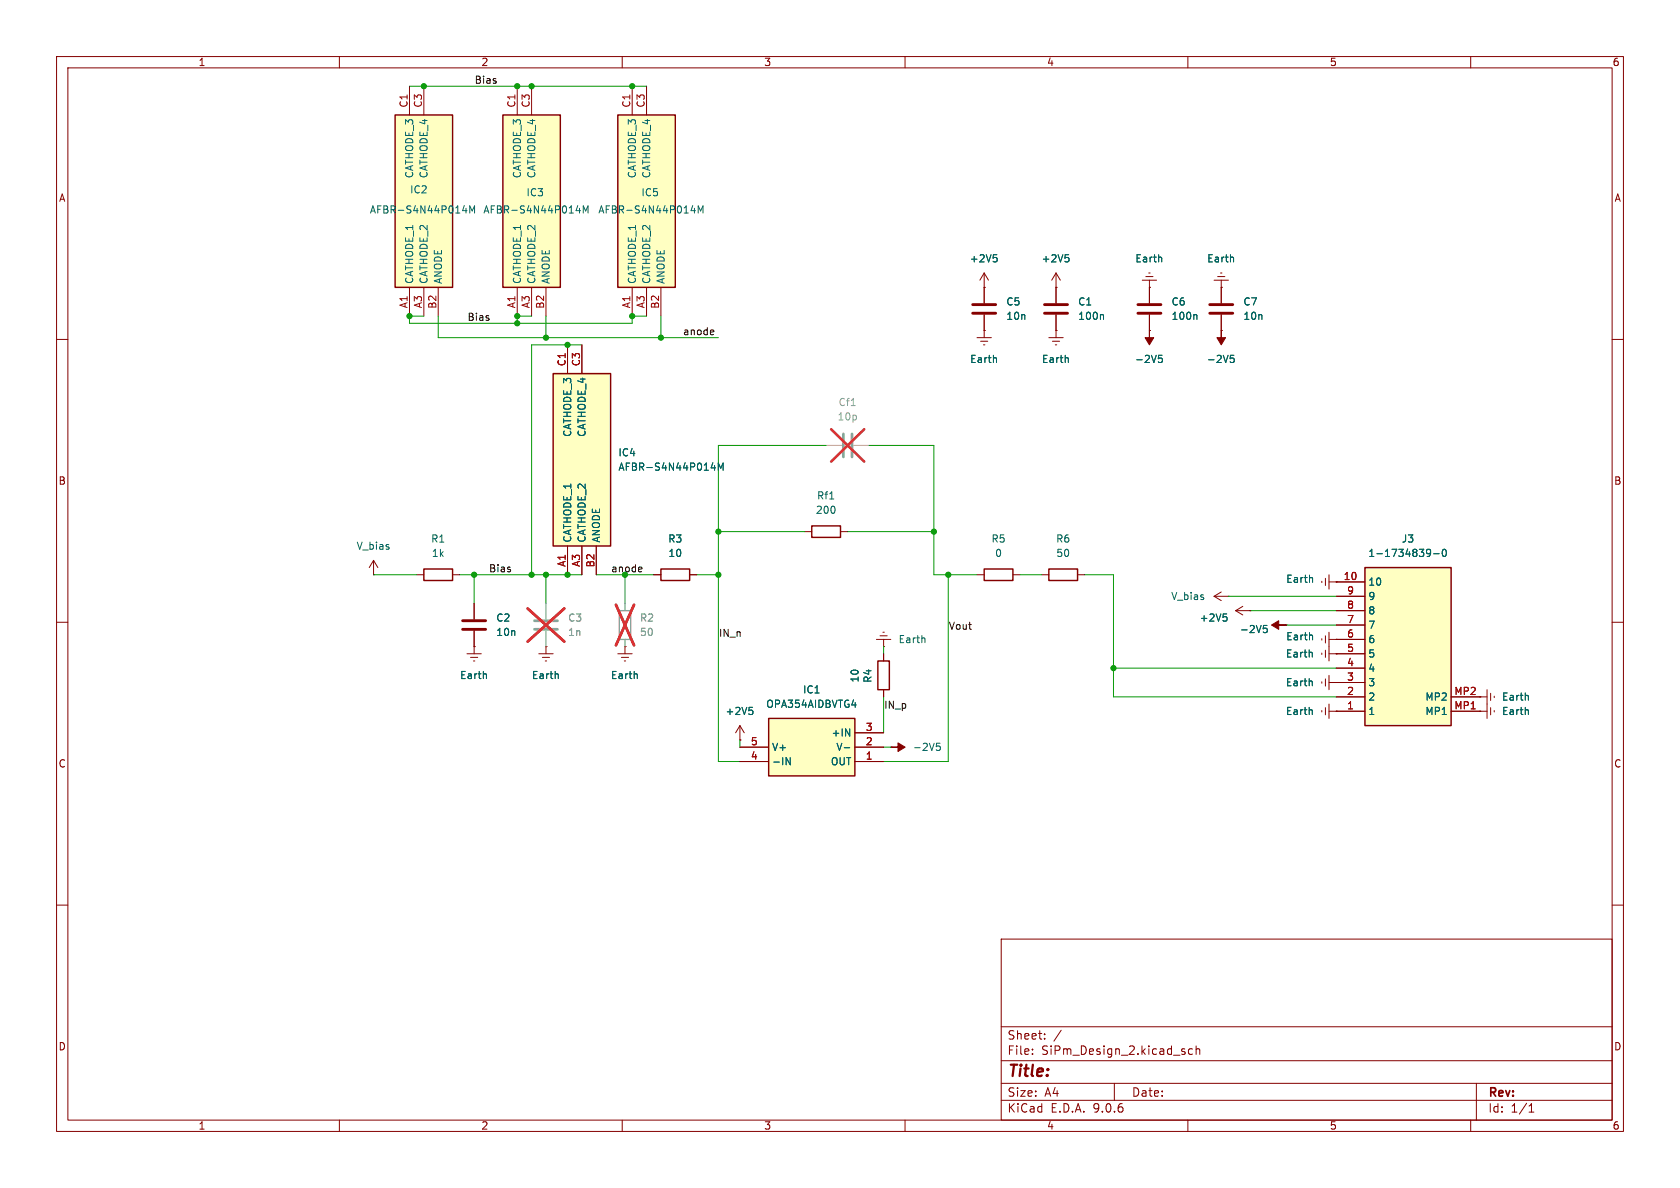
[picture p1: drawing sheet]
<svg xmlns="http://www.w3.org/2000/svg" width="297mm" height="210mm" viewBox="0 0 297 210" stroke-linecap="round" stroke-linejoin="round" font-family="sans-serif">
<g fill="none" stroke="#840000" stroke-width=".18">
<path d="M10 10h277v190h-277zM12 12h273v186h-273zM60 10v2M110 10v2M160 10v2M210 10v2M260 10v2M172.7 59.7h2.6M174 50.8h.1M174 58.4h.1M174 48.3l-.8 1.2M174 48.3l.8 1.2"/>
<path d="M174 48.3v5.3M174 55.6v4.1M185.4 59.7h2.6M186.7 58.4h.1M186.7 50.8h.1M186.7 48.3v5.3M186.7 55.6v4.1M186.7 48.3l-.8 1.2M186.7 48.3l.8 1.2M201.9 49.5h2.6M202.6 48.9h1.2M203.1 48.3h.2"/>
<path d="M203.2 58.4h.1M203.2 50.8h.1M203.2 49.5v4.1M203.2 55.6v2.8M215.9 58.4h.1M215.9 50.8v2.8M215.9 55.6v2.8M10 60h2M173.4 60.3h1.2M173.9 61h.2M186.1 60.3h1.2M186.6 61h.2"/>
<path d="M285 60h2M10 110h2M172.7 101.6h1.3M179.1 101.6h1.2M184.1 101.6h1.3M190.5 101.6h1.3M214.6 105.4l1.3 .8M214.6 105.4h2.6M215.9 104.6l-1.3 .8M217.2 105.4h.1M218.4 108l1.3 .7M218.4 108h2.6"/>
<path d="M219.7 107.2l-1.3 .8M221 108h.1M285 110h2M130.8 130.8h.1M130.8 128.3l-.8 1.2M130.8 128.3l.8 1.2M130.8 128.3v2.5M10 160h2M177 166h108v32h-108zM285 160h2M60 198v2M110 198v2"/>
<path d="M160 198v2M177 194.5h108M177 191.5h108M177 187.5h108M177 181.5h108M182.5 186.3v.1M182.5 185.5v.1M184.7 183.6v.1M184.7 182.8v.1M187.6 182.1l-1.3 2M197 191.5v3M209.5 186v.3"/>
<path d="M210 198v2M210.8 185.5l-.4-.1-.3 .3v.4l.1 .2h.6M211.5 185.5l.2-.1 .3 .1 .1 .9M211.5 184.9v1.5M260 198v2M261 191.5v6.5M270.3 196.6h.9M270.3 195.5l.4-.4v1.5"/>
</g>
<g fill="none" stroke="#006464" stroke-width=".18">
<path d="M175.6 45h.6M176 45.5l.3 .3v.3l-.3 .2M188.3 45h.6M188.7 45.5l.3 .3v.3l-.3 .2M194.9 55.6l.2 .2v.7M205.3 45.5l.1 .8M211.4 55.6l.2 .2v.7M176.1 63.3l.1 .8M188.8 63.3l.1 .8M204.8 62.8h.6M204.8 63.4l.5-.1 .2 .2-.1 .5h-.6M217.5 62.8h.6"/>
<path d="M217.5 63.4l.5-.1 .2 .2-.1 .5h-.6M216.3 108.5h.6M216.7 109l.2 .3v.3l-.2 .2M132.4 125h.6M132.9 125.5l.2 .3v.3l-.2 .2"/>
</g>
<g fill="#840000" stroke="#840000" stroke-width=".18">
<path d="M215.9 58.4v1.3h.8l-.8 1.3-.8-1.3h.8z"/>
<path d="M203.2 58.4v1.3h.8l-.8 1.3-.8-1.3h.8z"/>
</g>
<path d="M172 53.8h4M172 55.4h4M184.7 53.8h4M184.7 55.4h4M201.2 53.8h4M201.2 55.4h4M213.9 53.8h4M213.9 55.4h4" fill="none" stroke="#840000" stroke-width=".51"/>
<path d="M149.1 76.7v4.1M150.6 76.7v4.1" fill="none" stroke="#a1a1a1" stroke-width=".51"/>
<path d="M146 78.7h2.8M150.9 78.7h2.8" fill="none" stroke="#a1a1a1" stroke-width=".18"/>
<path d="M150.5 71.7h.7" fill="none" stroke="#989898" stroke-width=".18"/>
<path d="M146.9 75.9l5.9 5.7M152.8 75.9l-5.9 5.7" fill="none" stroke="#e12e31" stroke-width=".46"/>
<path d="M174 100.6h5.1v2h-5.1zM185.4 100.6h5.1v2h-5.1z" fill="none" stroke="#840000" stroke-width=".25"/>
<path d="M135.9 127h15.2v10.2h-15.2z" fill="#ffffc2"/>
<path d="M143.5 93h5.1v2h-5.1zM74.9 100.6h5.1v2h-5.1zM116.8 100.6h5.1v2h-5.1zM135.9 127h15.2v10.2h-15.2z" fill="none" stroke="#840000" stroke-width=".25"/>
<g fill="none" stroke="#840000" stroke-width=".18">
<path d="M66 99.1l-.7 1.2M66 99.1l.8 1.2M66 99.1v2.5M142.2 94h1.3M148.6 94h1.3M66 101.6h.1M73.7 101.6h1.2M80 101.6h1.3M82.5 115.6h2.6M83.2 116.2h1.3M83.7 116.8h.2M83.8 114.3h.1"/>
<path d="M83.8 106.7v2.8M83.8 111.5v4.1M115.6 101.6h1.2M121.9 101.6h1.3M130.8 134.6h5.1M130.8 132.1h5.1M151.1 134.6h5.1M151.1 132.1h5.1M151.1 129.5h5.1"/>
</g>
<path d="M146.7 88.2h.7M85.9 119.2l.1 .8M139 133.9l.7 1.3v-1.3M149.3 132.2h.9M149.5 128.8l.7 1.3v-1.3M150.6 124.6h.8" fill="none" stroke="#006464" stroke-width=".18"/>
<path d="M81.8 109.7h4.1M81.8 111.3h4.1" fill="none" stroke="#840000" stroke-width=".51"/>
<path d="M109.5 108h2v5h-2z" fill="none" stroke="#a1a1a1" stroke-width=".25"/>
<path d="M110.5 106.7v1.3M110.5 113v1.3" fill="none" stroke="#a1a1a1" stroke-width=".18"/>
<path d="M108.9 106.9l3.2 7.2M112.1 106.9l-3.2 7.2" fill="none" stroke="#e12e31" stroke-width=".46"/>
<path d="M97.8 66h10.1v30.5h-10.1z" fill="#ffffc2"/>
<path d="M97.8 66h10.1v30.5h-10.1z" fill="none" stroke="#840000" stroke-width=".25"/>
<g fill="none" stroke="#840000" stroke-width=".18">
<path d="M100.3 61v5M102.9 61v5M100.3 96.5v5.1M102.9 96.5v5.1M105.4 96.5v5.1M95.2 115.6h2.6M95.9 116.2h1.3M96.4 116.8h.2M96.5 114.3h.1M96.5 114.3v1.3M109.2 115.6h2.6M109.9 116.2h1.2"/>
<path d="M110.4 116.8h.2M110.5 114.3h.1M110.5 114.3v1.3M154.9 113h2.6M155.6 112.4h1.2M156.1 111.8h.2M156.2 114.3h.1M156.2 113v1.3M233.7 115.4v.3M234.3 114.9v1.3M234.9 115.6h1.3M234.9 114.3v2.5"/>
<path d="M234.9 119.4v2.5M236.2 115.6h.1M233.7 120.5v.3M234.3 120v1.3M234.9 120.7h1.3M236.2 120.7h.1M261.6 125.7h.1M261.6 125.7h1.3M262.9 124.5v2.5M263.5 125.1v1.3M264.2 125.6v.3"/>
</g>
<path d="M125.7 82.7h.8M126.3 82.3v.8M127 83.1v-1.2l.4 .9 .4-.9v1.2M98.6 119.2l.1 .8M112.6 119.2l.1 .8M163.5 112.8v.8M231.9 115.4l.1 .7M231.9 120.4l.1 .8M270.1 125.5l.1 .8" fill="none" stroke="#006464" stroke-width=".18"/>
<path d="M94.5 109.7h4.1M94.5 111.3h4.1" fill="none" stroke="#a1a1a1" stroke-width=".51"/>
<path d="M96.5 106.7v2.8M96.5 111.5v2.8" fill="none" stroke="#a1a1a1" stroke-width=".18"/>
<path d="M93.3 107.6l6.5 5.8M99.8 107.6l-6.5 5.8" fill="none" stroke="#e12e31" stroke-width=".46"/>
<path d="M241.3 100.3h15.2v28h-15.2z" fill="#ffffc2"/>
<path d="M241.3 100.3h15.2v28h-15.2z" fill="none" stroke="#840000" stroke-width=".25"/>
<g fill="none" stroke="#840000" stroke-width=".18">
<path d="M227.3 110.5h.1M233.7 102.7v.3M233.7 112.9v.3M234.3 102.2v1.3M234.3 112.4v1.3M234.9 113h6.4M234.9 102.9h6.4M234.9 101.6v2.5M234.9 111.8v2.5M236.2 102.9h.1M236.2 113h.1M236.2 118.1h5.1"/>
<path d="M236.2 115.6h5.1M236.2 110.5h5.1M236.2 108h5.1M236.2 105.4h5.1M233.7 125.6v.3M234.3 125.1v1.3M234.9 125.7h6.4M234.9 124.5v2.5M236.2 125.7h.1M236.2 123.2h5.1M236.2 120.7h5.1M256.5 125.7h5.1"/>
<path d="M256.5 123.2h6.4M261.6 123.2h.1M262.9 121.9v2.6M263.5 122.6v1.2M264.2 123.1v.2"/>
</g>
<path d="M252.3 97.2l.4-.1 .2 .1a.84 .84 0 0 1-.4 1.2h-.2M252.9 97.6l-.2 .3-.4-.1M253.5 97.9h.9M255.1 97.2l.2-.1a.68 .68 0 0 1 .4 .6 .68 .68 0 0 1-.4 .7 .84 .84 0 0 1-.2-1.2zM223.4 110.6h.6M223.4 111.1l.4-.1 .2 .3-.1 .5h-.5M232 102.2v.7M232 112.3v.8M231.9 125.5l.1 .8M270.1 123l.1 .8" fill="none" stroke="#006464" stroke-width=".18"/>
<path d="M224.8 110.5l1.3-.8v.8h1.2h-1.2v.8z" fill="#840000" stroke="#840000" stroke-width=".18"/>
<path d="M69.8 20.3h10.2v30.5h-10.2z" fill="#ffffc2"/>
<path d="M69.8 20.3h10.2v30.5h-10.2z" fill="none" stroke="#840000" stroke-width=".25"/>
<path d="M72.4 15.2v5.1M74.9 15.2v5.1M72.4 50.8v5.1M74.9 50.8v5.1M77.5 50.8v5.1" fill="none" stroke="#840000" stroke-width=".18"/>
<path d="M81.8 37.2h.8M82.4 36.8v.9M83 37.7v-1.3l.5 .9 .4-.9v1.3" fill="none" stroke="#006464" stroke-width=".18"/>
<path d="M109.2 20.3h10.2v30.5h-10.2z" fill="#ffffc2"/>
<path d="M109.2 20.3h10.2v30.5h-10.2z" fill="none" stroke="#840000" stroke-width=".25"/>
<path d="M111.8 15.2v5.1M114.3 15.2v5.1M111.8 50.8v5.1M114.3 50.8v5.1M116.8 50.8v5.1M214.6 49.5h2.6M215.3 48.9h1.2M215.8 48.3h.2M215.9 50.8h.1M215.9 49.5v1.3M157.5 132.1h.1" fill="none" stroke="#840000" stroke-width=".18"/>
<path d="M122.2 37.2h.8M122.8 36.8v.9M123.4 37.7v-1.3l.5 .9 .4-.9v1.3M218 45.5l.1 .8M165.6 131.4h.6M165.6 131.9h.4l.2 .2-.1 .5h-.5" fill="none" stroke="#006464" stroke-width=".18"/>
<path d="M157.5 132.1h1.2v-.8l1.3 .8-1.3 .7v-.7z" fill="#840000" stroke="#840000" stroke-width=".18"/>
<path d="M88.9 20.3h10.2v30.5h-10.2z" fill="#ffffc2"/>
<path d="M88.9 20.3h10.2v30.5h-10.2zM155.2 116.8h2v5.1h-2z" fill="none" stroke="#840000" stroke-width=".25"/>
<g fill="none" stroke="#840000" stroke-width=".18">
<path d="M91.4 15.2v5.1M94 15.2v5.1M91.4 50.8v5.1M94 50.8v5.1M96.5 50.8v5.1M174 50.8h.1M174 58.4h.1M174 50.8v2.8M174 55.6v2.8M186.7 58.4h.1M186.7 50.8h.1M186.7 50.8v2.8"/>
<path d="M186.7 55.6v2.8M203.2 58.4h.1M203.2 50.8h.1M203.2 50.8v2.8M203.2 55.6v2.8M215.9 50.8h.1M215.9 58.4h.1M215.9 50.8v2.8M215.9 55.6v2.8M100.3 61v5M102.9 61v5M100.3 96.5v5.1"/>
<path d="M102.9 96.5v5.1M105.4 96.5v5.1M83.8 114.3h.1M83.8 106.7v2.8M83.8 111.5v2.8M96.5 114.3h.1M110.5 114.3h.1M115.6 101.6h1.2M121.9 101.6h1.3M156.2 115.6v1.2M221 108h.1M227.3 110.5h.1"/>
<path d="M236.2 113h.1M236.2 102.9h.1M236.2 115.6h.1M236.2 118.1h5.1M236.2 115.6h5.1M236.2 113h5.1M236.2 110.5h5.1M236.2 108h5.1M236.2 105.4h5.1M236.2 102.9h5.1M130.8 130.8h.1M130.8 134.6h5.1"/>
<path d="M130.8 132.1h5.1M151.1 134.6h5.1M151.1 132.1h5.1M151.1 129.5h5.1M156.2 121.9v1.3M236.2 125.7h.1M236.2 120.7h.1M236.2 125.7h5.1M236.2 123.2h5.1M236.2 120.7h5.1M256.5 125.7h5.1M256.5 123.2h5.1"/>
<path d="M261.6 123.2h.1M261.6 125.7h.1"/>
</g>
<g fill="none" stroke="#006464" stroke-width=".18">
<path d="M101.8 37.2h.8M102.4 36.8v.9M103.1 37.7v-1.3l.4 .9 .5-.9v1.3M175.6 45h.6M176 45.5l.3 .3v.3l-.3 .2M188.3 45h.6M188.7 45.5l.3 .3v.3l-.3 .2M194.9 55.6l.2 .2v.7M205.3 45.5l.1 .8M211.4 55.6l.2 .2v.7M218 45.5l.1 .8M176.1 63.3l.1 .8"/>
<path d="M188.8 63.3l.1 .8M204.8 62.8h.6M204.8 63.4l.5-.1 .2 .2-.1 .5h-.6M217.5 62.8h.6M217.5 63.4l.5-.1 .2 .2-.1 .5h-.6M125.7 82.7h.8M126.3 82.3v.8M127 83.1v-1.2l.4 .9 .4-.9v1.2M252.3 97.2l.4-.1 .2 .1a.84 .84 0 0 1-.4 1.2h-.2M252.9 97.6l-.2 .3-.4-.1M253.5 97.9h.9M255.1 97.2l.2-.1a.68 .68 0 0 1 .4 .6 .68 .68 0 0 1-.4 .7 .84 .84 0 0 1-.2-1.2z"/>
<path d="M85.9 119.2l.1 .8M98.6 119.2l.1 .8M112.6 119.2l.1 .8M216.3 108.5h.6M216.7 109l.2 .3v.3l-.2 .2M223.4 110.6h.6M223.4 111.1l.4-.1 .2 .3-.1 .5h-.5M231.9 115.4l.1 .7M232 102.2v.7M232 112.3v.8M132.4 125h.6M132.9 125.5l.2 .3v.3l-.2 .2"/>
<path d="M139 133.9l.7 1.3v-1.3M149.3 132.2h.9M149.5 128.8l.7 1.3v-1.3M150.6 124.6h.8M231.9 120.4l.1 .8M231.9 125.5l.1 .8M270.1 123l.1 .8M270.1 125.5l.1 .8"/>
</g>
<path d="M126 58.3l.2 .3-.6 .2M126.1 59.1l-.1 .1M113.3 100.2l.2 .3-.6 .2M113.4 101l-.1 .1" fill="none" stroke="#0f0f0f" stroke-width=".18"/>
<g fill="none" stroke="#009600" stroke-width=".18">
<path d="M72.4 15.2h41.9M74.9 55.9h-2.5v1.3h39.4v-1.3h2.5M77.5 55.9v3.8h49.5M94 55.9h-2.6v1.3M96.5 55.9v3.8M116.8 55.9v3.8M102.9 61h-8.9v40.6M146 78.7h-19v55.9h3.8M153.7 78.7h11.4v22.9h7.6M127 94h15.2M149.9 94h15.2M66 101.6h7.7"/>
<path d="M81.3 101.6h21.6M83.8 101.6v5.1M96.5 101.6v5.1M105.4 101.6h10.2M110.5 101.6v5.1M123.2 101.6h3.8M156.2 114.3v1.3M167.6 101.6v33h-11.4M180.3 101.6h3.8M191.8 101.6h5v21.6h39.4M196.8 118.1h39.4M217.2 105.4h19"/>
<path d="M221 108h15.2M227.3 110.5h8.9M130.8 130.8v1.3M156.2 123.2v6.3M156.2 132.1h1.3"/>
</g>
<path d="M96.5 106.7v2.8M96.5 111.5v2.8M110.5 106.7v1.3M110.5 113v1.3" fill="none" stroke="#a1a1a1" stroke-width=".18"/>
<path d="M93.3 107.6l6.5 5.8M99.8 107.6l-6.5 5.8M108.9 106.9l3.2 7.2M112.1 106.9l-3.2 7.2" fill="none" stroke="#e12e31" stroke-width=".46"/>
<g fill="#009600" stroke="#009600" stroke-width=".18">
<circle cx="91.4" cy="15.2" r=".46"/>
<circle cx="74.9" cy="15.2" r=".46"/>
<circle cx="111.8" cy="15.2" r=".46"/>
<circle cx="94" cy="15.2" r=".46"/>
<circle cx="91.4" cy="55.9" r=".46"/>
<circle cx="91.4" cy="57.2" r=".46"/>
<circle cx="96.5" cy="59.7" r=".46"/>
<circle cx="72.4" cy="55.9" r=".46"/>
<circle cx="167.6" cy="101.6" r=".46"/>
<circle cx="165.1" cy="94" r=".46"/>
<circle cx="116.8" cy="59.7" r=".46"/>
<circle cx="100.3" cy="61" r=".46"/>
<circle cx="83.8" cy="101.6" r=".46"/>
<circle cx="94" cy="101.6" r=".46"/>
<circle cx="111.8" cy="55.9" r=".46"/>
<circle cx="96.5" cy="101.6" r=".46"/>
<circle cx="100.3" cy="101.6" r=".46"/>
<circle cx="127" cy="94" r=".46"/>
<circle cx="127" cy="101.6" r=".46"/>
<circle cx="110.5" cy="101.6" r=".46"/>
<circle cx="196.8" cy="118.1" r=".46"/>
</g>
<text font-size="2.8" fill="#840000" x="178" y="190.9">Title:</text>
<g font-size="2.1" fill="#840000">
<text x="178" y="184">Sheet:</text>
<text x="178" y="186.7">File:</text>
<text x="184.1" y="186.7">SiPm_Design_2.kicad_sch</text>
<text x="178" y="196.9">KiCad</text>
<text x="178" y="194.1">Size:</text>
<text x="184.7" y="194.1">A4</text>
<text x="185.7" y="196.9">E.D.A.</text>
<text x="193.3" y="196.9">9.0.6</text>
<text x="200" y="194.1">Date:</text>
<text x="263" y="194.3">Rev:</text>
<text x="263" y="196.9">Id:</text>
<text x="267.1" y="196.9">1/1</text>
</g>
<g font-size="1.8" fill="#840000">
<text x="35" y="11.9">1</text>
<text x="85" y="11.9">2</text>
<text x="135" y="11.9">3</text>
<text x="185" y="11.9">4</text>
<text x="235" y="11.9">5</text>
<text x="285" y="11.9">6</text>
<text x="10.3" y="35.9">A</text>
<text x="285.3" y="35.9">A</text>
<text x="10.3" y="85.9">B</text>
<text x="285.3" y="85.9">B</text>
<text x="10.3" y="135.9">C</text>
<text x="285.3" y="135.9">C</text>
<text x="10.3" y="185.9">D</text>
<text x="285.3" y="185.9">D</text>
<text x="35" y="199.9">1</text>
<text x="85" y="199.9">2</text>
<text x="135" y="199.9">3</text>
<text x="185" y="199.9">4</text>
<text x="235" y="199.9">5</text>
<text x="285" y="199.9">6</text>
</g>
<g font-size="1.8" fill="#0f0f0f">
<text x="83.8" y="14.9">Bias</text>
<text x="82.5" y="56.8">Bias</text>
<text x="120.6" y="59.3">anode</text>
<text x="86.4" y="101.3">Bias</text>
<text x="107.9" y="101.3">anode</text>
<text x="127" y="112.7">IN_n</text>
<text x="167.6" y="111.4">Vout</text>
<text x="156.2" y="125.4">IN_p</text>
</g>
<g font-size="1.8" fill="#a90000">
<text x="72.1" y="19.1" transform="rotate(-90 72.1 19.1)">C1</text>
<text x="74.7" y="19.1" transform="rotate(-90 74.7 19.1)">C3</text>
<text x="91.2" y="19.1" transform="rotate(-90 91.2 19.1)">C1</text>
<text x="93.7" y="19.1" transform="rotate(-90 93.7 19.1)">C3</text>
<text x="111.5" y="19.1" transform="rotate(-90 111.5 19.1)">C1</text>
<text x="114" y="19.1" transform="rotate(-90 114 19.1)">C3</text>
<text x="72.1" y="54.6" transform="rotate(-90 72.1 54.6)">A1</text>
<text x="74.7" y="54.6" transform="rotate(-90 74.7 54.6)">A3</text>
<text x="77.2" y="54.7" transform="rotate(-90 77.2 54.7)">B2</text>
<text x="91.2" y="54.6" transform="rotate(-90 91.2 54.6)">A1</text>
<text x="93.7" y="54.6" transform="rotate(-90 93.7 54.6)">A3</text>
<text x="96.3" y="54.7" transform="rotate(-90 96.3 54.7)">B2</text>
<text x="111.5" y="54.6" transform="rotate(-90 111.5 54.6)">A1</text>
<text x="114" y="54.6" transform="rotate(-90 114 54.6)">A3</text>
<text x="116.6" y="54.7" transform="rotate(-90 116.6 54.7)">B2</text>
<text x="100.1" y="64.8" transform="rotate(-90 100.1 64.8)">C1</text>
<text x="102.6" y="64.8" transform="rotate(-90 102.6 64.8)">C3</text>
<text x="100.1" y="100.3" transform="rotate(-90 100.1 100.3)">A1</text>
<text x="102.6" y="100.3" transform="rotate(-90 102.6 100.3)">A3</text>
<text x="105.2" y="100.4" transform="rotate(-90 105.2 100.4)">B2</text>
<text x="237.4" y="102.6">10</text>
<text x="238.1" y="107.7">8</text>
<text x="238.1" y="105.2">9</text>
<text x="238.1" y="112.8">6</text>
<text x="238.1" y="110.2">7</text>
<text x="238.1" y="117.9">4</text>
<text x="238.1" y="115.3">5</text>
<text x="238.1" y="125.5">1</text>
<text x="238.1" y="122.9">2</text>
<text x="238.1" y="120.4">3</text>
<text x="257" y="125.5">MP1</text>
<text x="257" y="122.9">MP2</text>
<text x="132.6" y="131.8">5</text>
<text x="153" y="131.8">2</text>
<text x="153" y="129.3">3</text>
<text x="132.6" y="134.4">4</text>
<text x="153" y="134.4">1</text>
</g>
<g font-size="1.8" fill="#006464">
<text x="72.4" y="34.4">IC2</text>
<text x="73.3" y="31.6" transform="rotate(-90 73.3 31.6)">CATHODE_3</text>
<text x="75.8" y="31.6" transform="rotate(-90 75.8 31.6)">CATHODE_4</text>
<text x="92.3" y="31.6" transform="rotate(-90 92.3 31.6)">CATHODE_3</text>
<text x="93" y="34.9">IC3</text>
<text x="94.8" y="31.6" transform="rotate(-90 94.8 31.6)">CATHODE_4</text>
<text x="112.6" y="31.6" transform="rotate(-90 112.6 31.6)">CATHODE_3</text>
<text x="113.3" y="34.9">IC5</text>
<text x="115.2" y="31.6" transform="rotate(-90 115.2 31.6)">CATHODE_4</text>
<text x="65.3" y="37.9">AFBR-S4N44P014M</text>
<text x="85.4" y="37.9">AFBR-S4N44P014M</text>
<text x="105.7" y="37.9">AFBR-S4N44P014M</text>
<text x="171.3" y="46.6">+2V5</text>
<text x="184" y="46.6">+2V5</text>
<text x="200.6" y="46.6">Earth</text>
<text x="213.3" y="46.6">Earth</text>
<text x="73.3" y="50.3" transform="rotate(-90 73.3 50.3)">CATHODE_1</text>
<text x="75.8" y="50.3" transform="rotate(-90 75.8 50.3)">CATHODE_2</text>
<text x="78.3" y="50.3" transform="rotate(-90 78.3 50.3)">ANODE</text>
<text x="92.3" y="50.3" transform="rotate(-90 92.3 50.3)">CATHODE_1</text>
<text x="94.8" y="50.3" transform="rotate(-90 94.8 50.3)">CATHODE_2</text>
<text x="97.4" y="50.3" transform="rotate(-90 97.4 50.3)">ANODE</text>
<text x="112.6" y="50.3" transform="rotate(-90 112.6 50.3)">CATHODE_1</text>
<text x="115.2" y="50.3" transform="rotate(-90 115.2 50.3)">CATHODE_2</text>
<text x="117.7" y="50.3" transform="rotate(-90 117.7 50.3)">ANODE</text>
<text x="177.8" y="54.2">C5</text>
<text x="177.8" y="56.7">10n</text>
<text x="190.5" y="54.2">C1</text>
<text x="190.5" y="56.7">100n</text>
<text x="207" y="54.2">C6</text>
<text x="207" y="56.7">100n</text>
<text x="219.7" y="54.2">C7</text>
<text x="219.7" y="56.7">10n</text>
<text x="171.4" y="64.4">Earth</text>
<text x="184.1" y="64.4">Earth</text>
<text x="200.6" y="64.4">-2V5</text>
<text x="213.3" y="64.4">-2V5</text>
<text x="101.2" y="77.3" transform="rotate(-90 101.2 77.3)">CATHODE_3</text>
<text x="103.7" y="77.3" transform="rotate(-90 103.7 77.3)">CATHODE_4</text>
<text x="109.2" y="80.9">IC4</text>
<text x="109.2" y="83.4">AFBR-S4N44P014M</text>
<text x="144.3" y="88.5">Rf1</text>
<text x="144.1" y="91">200</text>
<text x="62.9" y="97.4">V_bias</text>
<text x="76.1" y="96.1">R1</text>
<text x="76.2" y="98.7">1k</text>
<text x="101.2" y="96" transform="rotate(-90 101.2 96)">CATHODE_1</text>
<text x="103.7" y="96" transform="rotate(-90 103.7 96)">CATHODE_2</text>
<text x="106.3" y="96" transform="rotate(-90 106.3 96)">ANODE</text>
<text x="118" y="96.1">R3</text>
<text x="118.1" y="98.7">10</text>
<text x="175.2" y="96.1">R5</text>
<text x="175.8" y="98.7">0</text>
<text x="186.6" y="96.1">R6</text>
<text x="186.6" y="98.7">50</text>
<text x="241.8" y="98.7">1-1734839-0</text>
<text x="247.7" y="96.1">J3</text>
<text x="207" y="106.3">V_bias</text>
<text x="227.3" y="103.2">Earth</text>
<text x="241.8" y="106.3">9</text>
<text x="241.8" y="103.7">10</text>
<text x="87.6" y="110.1">C2</text>
<text x="87.6" y="112.6">10n</text>
<text x="158.8" y="113.9">Earth</text>
<text x="212" y="110.1">+2V5</text>
<text x="219.1" y="112.1">-2V5</text>
<text x="227.3" y="113.4">Earth</text>
<text x="241.8" y="113.9">6</text>
<text x="241.8" y="111.4">7</text>
<text x="241.8" y="108.8">8</text>
<text x="227.2" y="116.4">Earth</text>
<text x="241.8" y="119">4</text>
<text x="241.8" y="116.4">5</text>
<text x="81.2" y="120.2">Earth</text>
<text x="93.9" y="120.2">Earth</text>
<text x="107.9" y="120.2">Earth</text>
<text x="135.4" y="125.3">OPA354AIDBVTG4</text>
<text x="141.9" y="122.8">IC1</text>
<text x="152" y="120.7" transform="rotate(-90 152 120.7)">10</text>
<text x="154.3" y="120.8" transform="rotate(-90 154.3 120.8)">R4</text>
<text x="227.2" y="121.5">Earth</text>
<text x="241.8" y="124.1">2</text>
<text x="241.8" y="121.5">3</text>
<text x="251.9" y="124.1">MP2</text>
<text x="265.4" y="124.1">Earth</text>
<text x="128.2" y="126.6">+2V5</text>
<text x="146.9" y="130.4">+IN</text>
<text x="227.2" y="126.6">Earth</text>
<text x="241.8" y="126.6">1</text>
<text x="251.9" y="126.6">MP1</text>
<text x="265.4" y="126.6">Earth</text>
<text x="136.4" y="135.5">-IN</text>
<text x="136.4" y="132.9">V+</text>
<text x="146.8" y="135.5">OUT</text>
<text x="147.8" y="132.9">V-</text>
<text x="161.3" y="132.9">-2V5</text>
</g>
<g font-size="1.8" fill="#989898">
<text x="148.2" y="72">Cf1</text>
<text x="148" y="74.5">10p</text>
<text x="100.3" y="110.1">C3</text>
<text x="100.3" y="112.6">1n</text>
<text x="113" y="110.1">R2</text>
<text x="113" y="112.6">50</text>
</g>
</svg>
